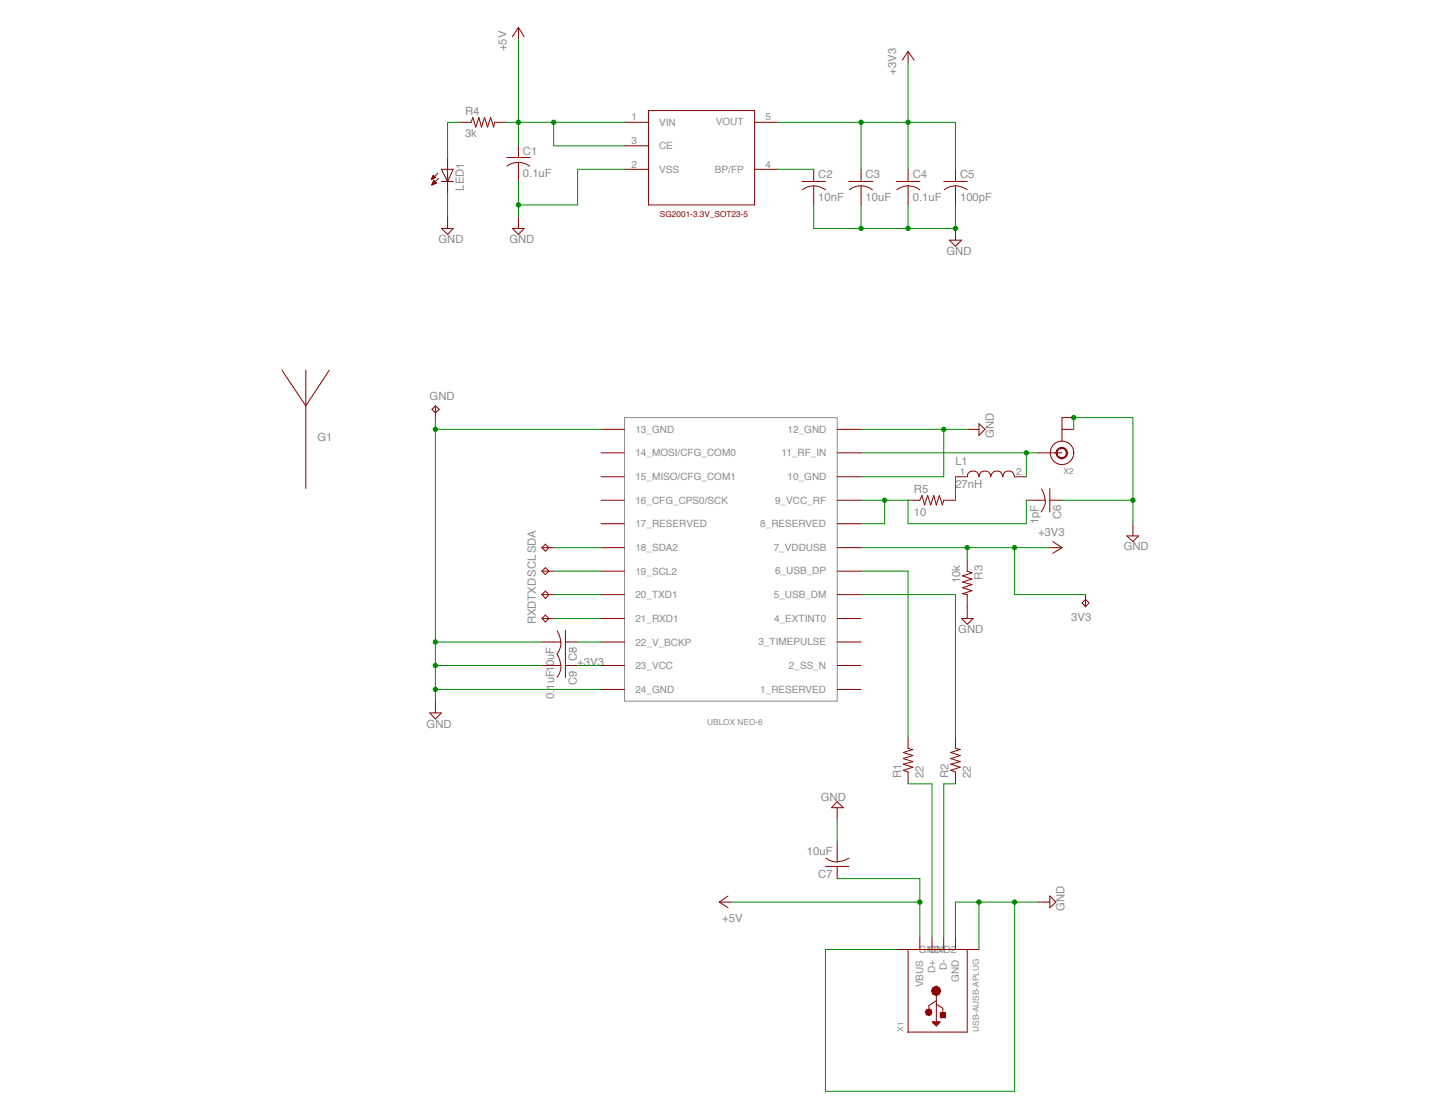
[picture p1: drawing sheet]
<svg xmlns="http://www.w3.org/2000/svg" width="279mm" height="216mm" viewBox="0 0 279 216" stroke-linecap="round" stroke-linejoin="round" font-family="sans-serif">
<path d="M121.6 81.3h41.4v55.2h-41.4z" fill="none" stroke="#8b8b8b" stroke-width=".19"/>
<g fill="none" stroke="#8b0100" stroke-width=".19">
<path d="M89.4 23.8h2.3l.4-.9 .5 1.8 .6-1.8 .5 1.8 .6-1.8 .6 1.8 .6-1.8 .6 1.8 .2-.9h2.4M98.7 30.7h4.5M100.9 31.6l1.6 .3 .6 .5M100.9 31.6l-1.6 .3-.6 .5M100.9 28.4v2.3M100.9 31.6v3.7M121.6 23.8h4.7M121.6 28.4h4.7M121.6 33h4.7M126.3 21.5h20.6v18.4h-20.6zM146.9 23.8h4.6M146.9 33h4.6"/>
<path d="M156.1 35.3h4.6M158.4 36.2l.8 .1 1.5 .6M158.4 36.2l-1.5 .3-.7 .4M158.4 33v2.3M158.4 36.2v3.7M174.5 35.3h4.6M176.8 36.2l.9 .1 1.4 .6M176.8 36.2l-1.5 .3-.7 .4M176.8 33v2.3M176.8 36.2v3.7M183.7 35.3h4.6M186 36.2l.8 .1 1.5 .6"/>
<path d="M186 36.2l-1.5 .3-.7 .4M186 33v2.3M186 36.2v3.7M86 44.5h2.2l-1.1 1.2zM87.1 42.2v2.3M99.8 44.5h2.2l-1.1 1.2zM100.9 42.2v2.3M184.8 46.8h2.4l-1.2 1.1zM186 44.5v2.3M188.3 83.6h2.3M190.6 82.5l1.2 1.1-1.2 1.2zM202.8 95.2l.6 1.4 .1 .8h-3.7"/>
<path d="M203.6 97.4l-.1 .8-.8 1.5M204.4 95.1v4.6M204.4 97.4h2.4M206.8 81.3v4.6M188.3 108.9v2.3l1 .3-1.9 .6 1.9 .6-1.9 .6 1.9 .5-1.9 .6 1.9 .6-1.9 .6 .9 .2v2.3M219.4 104.3h2.3l-1.1 1.1zM220.6 102v2.3M83.7 138.8h2.3l-1.2 1.2zM84.8 136.5v2.3M108.5 127.4l.6 1.4 .1 .8h-3.7M109.2 129.6v.8l-.7 1.4M110.1 127.3v4.6"/>
<path d="M110.1 129.6h2.4M163 156.1l1.2 1.1h-2.3zM163 157.2v2.3M176.8 143.4v2.3l.9 .2-1.8 .6 1.8 .6-1.8 .6 1.8 .6-1.8 .5 1.8 .6-1.8 .6 .9 .3v2.3M186 143.4v2.3l1 .2-1.9 .6 1.9 .6-1.9 .6 1.9 .6-1.9 .5 1.9 .6-1.9 .6 .9 .3v2.3M160.7 168.7h4.6M160.8 167.1l.7 .4 1.5 .3M163 164.1v3.6h.9l1.4-.6M163 168.7v2.3M202.1 175.6h2.3M204.4 174.4l1.2 1.2-1.2 1.1z"/>
</g>
<path d="M205.7 87.6a1.15 1.15 0 0 1 1.9-.1 1.15 1.15 0 0 1-.6 1.8 1.15 1.15 0 0 1-1.4-1.2h.2a.92 .92 0 0 1 1.2-.8 .92 .92 0 0 1 .6 1.3 .92 .92 0 0 1-1.4 .4l-.3-.4-.1-.5h-.2z" fill-rule="evenodd" fill="#8b0100"/>
<g fill="none" stroke="#8b0100" stroke-width=".19">
<path d="M100.9 5.4l1.1 1.7M100.9 5.4l-1.1 1.7M100.9 5.4v2.3M176.8 10l1.2 1.7M176.8 10l-1.1 1.7M176.8 10v2.3M84 34.9h.1M84 34.8h.3M84.1 34.7h.4M84.1 34.6h.6M84.1 35.9h.2M84.2 34.6h.6"/>
<path d="M84.2 34.5h.5M84.2 35.8h.3M84.3 34.4h.3M84.3 34.3h.2M84.3 35.8h.4M84.3 35.7h.6M84.3 35.6h.6M84.3 34.1l-.3 .8M84.3 34.1l.5 .5M84.3 34.2h.1M84.3 34.1h.1M84.3 35.5h.5"/>
<path d="M84.3 35.4h.4M84.4 35.3h.2M84.4 35.2l-.3 .8M84.4 35.2l.5 .5-.8 .3M84.4 35.2h.2M84.4 35.2h.1M84.8 34.6l-.8 .3M85.3 33.7l-1.3 1.2M85.4 34.7l-1.3 1.3M86 33h2.2l-1.1 2.3zM86 35.3h2.2M87.1 30.7v6.9"/>
<path d="M165.3 35.3h4.6M167.7 36.2l1.5 .3 .7 .4M167.7 36.2l-.9 .1-1.4 .6M167.7 33v2.3M167.7 36.2v3.7M54.9 72.1l4.6 6.9 4.6-6.9M59.5 72.1v23M84.8 79l.7 .7-.7 .7-.7-.7zM84.8 79v2.3M117 83.6h4.6M117 88.2h4.6M117 92.8h4.6"/>
<path d="M117 97.4h4.6M163 83.6h4.7M163 88.2h4.7M163 92.8h4.7M163 97.4h4.7M186 92.8h2.3a1.14 1.14 0 0 1 1.2-1.1 1.14 1.14 0 0 1 1.1 1.1 1.14 1.14 0 0 1 1.1-1.1 1.14 1.14 0 0 1 1.2 1.1 1.19 1.19 0 0 1 1.2-1.1 1.19 1.19 0 0 1 1.2 1.1 1.14 1.14 0 0 1 1.1-1.1 1.14 1.14 0 0 1 1.1 1.1h2.3M202.1 88.2h4.7M205.8 87.7a1.15 1.15 0 0 1 1.9-.1 1.15 1.15 0 0 1-.6 1.8 1.15 1.15 0 0 1-1.5-1.2h.2a.92 .92 0 0 1 1.2-.9 .92 .92 0 0 1 .6 1.3 .92 .92 0 0 1-1.3 .4l-.4-.3-.1-.5h-.2zM206.8 83.6h2.3M206.8 81.3h2.3M105.5 106.6h2.3M105.5 111.2h2.3"/>
<path d="M105.5 115.8h2.3M106.2 105.9l.7 .7-.7 .7-.7-.7zM106.2 110.5l.7 .7-.7 .7-.7-.7zM106.2 115.1l.7 .7-.7 .7-.7-.7zM106.2 119.7l.7 .7-.7 .7-.7-.7zM117 106.6h4.6M117 111.2h4.6M117 115.8h4.6M117 102h4.6M163 106.6h4.7M163 111.2h4.7M163 115.8h4.7"/>
<path d="M163 102h4.7M188.3 118.1v2.3M204.4 106.6h2.4M205 105.4l1.8 1.2M206.8 106.6l-1.8 1.1M210.7 117.4l.6-.7 .7 .7-.7 .7zM211.3 115.8v2.3M105.5 120.4h2.3M108.5 122.8l.6 1.4 .1 .8h-3.7M109.2 125v.8l-.7 1.5M110.1 122.7v4.6M110.1 125h2.4"/>
<path d="M117 120.4h4.6M117 125h4.6M117 129.6h4.6M117 134.2h4.6M163 120.4h4.7M163 125h4.7M163 129.6h4.7M163 134.2h4.7M187.2 120.4h2.3l-1.2 1.1zM140.1 175.6l1.7 1.1M140.1 175.6h2.2M141.8 174.4l-1.7 1.2"/>
<path d="M181.5 198.9h1.5v.2l-.7 .6-.8-.6zM181.5 199.1h1.3M182.3 192.9v6M182.3 194.8l-1.4 1v.9M182.3 195.5l1.3 .8v1.1M182.3 199.4l.3-.2h-.7l.4 .4M176.8 200.9h11.5v-16.1h-11.5v16.2"/>
<circle cx="206.8" cy="88.2" r="2.29"/>
</g>
<path d="M181.6 192.3l.7-.4 .6 .4 .2 .6-.2 .6-.6 .3-.7-.3-.2-.6z" fill-rule="evenodd" fill="#8b0100"/>
<path d="M181.6 192.3l.7-.3 .6 .3 .3 .6-.3 .7-.6 .2-.7-.2-.2-.7z" fill="none" stroke="#8b0100" stroke-width=".19"/>
<path d="M180.3 196.6l.5-.2 .5 .2 .1 .4-.1 .5-.5 .2-.5-.2-.1-.5z" fill-rule="evenodd" fill="#8b0100"/>
<path d="M180.4 196.6l.5-.2 .4 .2 .2 .4-.2 .5-.4 .2-.5-.2-.2-.5z" fill="none" stroke="#8b0100" stroke-width=".19"/>
<path d="M183 197.1h1.1v1h-1.1z" fill="#8b0100"/>
<path d="M176.8 97.4h2.3l.4-.9 .5 1.8 .6-1.8 .6 1.8 .6-1.8 .5 1.8 .6-1.8 .6 1.8 .2-.9h2.3M174.5 184.8h2.3M179.1 182.5v2.3M181.5 182.5v2.3M183.1 197.1h1v1h-1zM183.7 182.5v2.3M186 182.5v2.3M188.3 184.8h2.3" fill="none" stroke="#8b0100" stroke-width=".19"/>
<path d="M167.7 83.6h20.6M183.7 83.6v9.2h-16M163 159.5v4.6" fill="none" stroke="#008b00" stroke-width=".19"/>
<circle cx="183.7" cy="83.6" r=".42" fill="#008b00"/>
<g fill="none" stroke="#008b00" stroke-width=".19">
<path d="M209.1 83.6v-2.3h11.5v16.1"/>
<circle cx="183.7" cy="83.6" r=".42"/>
</g>
<circle cx="209" cy="81.3" r=".42" fill="#008b00"/>
<g fill="none" stroke="#008b00" stroke-width=".19">
<path d="M206.8 97.4h13.8v4.6"/>
<circle cx="209.1" cy="81.3" r=".42"/>
</g>
<circle cx="220.6" cy="97.4" r=".42" fill="#008b00"/>
<g fill="none" stroke="#008b00" stroke-width=".19">
<path d="M87.1 37.6v4.6M100.9 35.3v6.9M121.6 33h-9.1v6.9h-11.6"/>
<circle cx="220.6" cy="97.4" r=".42"/>
</g>
<circle cx="100.9" cy="39.9" r=".42" fill="#008b00"/>
<g fill="none" stroke="#008b00" stroke-width=".19">
<path d="M158.4 39.9v4.6h27.6M167.7 39.9v4.6"/>
<circle cx="100.9" cy="39.9" r=".42"/>
</g>
<circle cx="167.6" cy="44.5" r=".42" fill="#008b00"/>
<g fill="none" stroke="#008b00" stroke-width=".19">
<path d="M176.8 39.9v4.6"/>
<circle cx="167.7" cy="44.5" r=".42"/>
</g>
<circle cx="176.8" cy="44.4" r=".42" fill="#008b00"/>
<g fill="none" stroke="#008b00" stroke-width=".19">
<path d="M186 39.9v4.6"/>
<circle cx="176.8" cy="44.5" r=".42"/>
</g>
<circle cx="186" cy="44.5" r=".42" fill="#008b00"/>
<g fill="none" stroke="#008b00" stroke-width=".19">
<path d="M84.8 134.2h32.2M84.8 129.6v6.9"/>
<circle cx="186" cy="44.5" r=".42"/>
</g>
<circle cx="84.8" cy="134.2" r=".42" fill="#008b00"/>
<g fill="none" stroke="#008b00" stroke-width=".19">
<path d="M84.8 83.6v46h20.7"/>
<circle cx="84.8" cy="134.2" r=".42"/>
</g>
<circle cx="84.8" cy="129.5" r=".42" fill="#008b00"/>
<g fill="none" stroke="#008b00" stroke-width=".19">
<path d="M84.8 83.6h32.2M84.8 125h20.7"/>
<circle cx="84.8" cy="129.6" r=".42"/>
</g>
<circle cx="84.8" cy="125" r=".42" fill="#008b00"/>
<g fill="none" stroke="#008b00" stroke-width=".19">
<path d="M84.8 81.3v2.3"/>
<circle cx="84.8" cy="125" r=".42"/>
</g>
<circle cx="84.8" cy="83.6" r=".42" fill="#008b00"/>
<g fill="none" stroke="#008b00" stroke-width=".19">
<path d="M190.6 175.6v9.2M202.1 175.6h-16.1v6.9"/>
<circle cx="84.8" cy="83.6" r=".42"/>
</g>
<circle cx="190.6" cy="175.6" r=".42" fill="#008b00"/>
<g fill="none" stroke="#008b00" stroke-width=".19">
<path d="M197.5 175.6v36.8h-36.8v-27.6h13.8"/>
<circle cx="190.6" cy="175.6" r=".42"/>
</g>
<circle cx="197.5" cy="175.6" r=".42" fill="#008b00"/>
<g fill="none" stroke="#008b00" stroke-width=".19">
<path d="M167.7 88.2h34.4M199.8 88.2v4.6"/>
<circle cx="197.5" cy="175.6" r=".42"/>
</g>
<circle cx="199.8" cy="88.1" r=".42" fill="#008b00"/>
<g fill="none" stroke="#008b00" stroke-width=".19">
<path d="M167.7 97.4h4.5v4.6h-4.5"/>
<circle cx="199.8" cy="88.2" r=".42"/>
</g>
<circle cx="172.2" cy="97.4" r=".42" fill="#008b00"/>
<g fill="none" stroke="#008b00" stroke-width=".19">
<path d="M89.4 23.8h-2.3v6.9M151.5 33h6.9M172.2 97.4h4.6v4.6h23v-4.6M204.4 106.6h-16.1v2.3"/>
<circle cx="172.2" cy="97.4" r=".42"/>
</g>
<circle cx="188.3" cy="106.6" r=".42" fill="#008b00"/>
<g fill="none" stroke="#008b00" stroke-width=".19">
<path d="M167.7 106.6h20.6M197.5 106.6v9.2"/>
<circle cx="188.3" cy="106.6" r=".42"/>
</g>
<circle cx="197.5" cy="106.6" r=".42" fill="#008b00"/>
<g fill="none" stroke="#008b00" stroke-width=".19">
<path d="M151.5 23.8h34.5v9.2M167.7 23.8v9.2M197.5 115.8h13.8"/>
<circle cx="197.5" cy="106.6" r=".42"/>
</g>
<circle cx="167.6" cy="23.8" r=".42" fill="#008b00"/>
<g fill="none" stroke="#008b00" stroke-width=".19">
<path d="M176.8 23.8v9.2"/>
<circle cx="167.7" cy="23.8" r=".42"/>
</g>
<circle cx="176.8" cy="23.8" r=".42" fill="#008b00"/>
<g fill="none" stroke="#008b00" stroke-width=".19">
<path d="M176.8 12.3v11.5M98.7 23.8h22.9M100.9 23.8v4.6M112.5 129.6h4.5"/>
<circle cx="176.8" cy="23.8" r=".42"/>
</g>
<circle cx="100.9" cy="23.8" r=".42" fill="#008b00"/>
<g fill="none" stroke="#008b00" stroke-width=".19">
<path d="M107.8 23.8v4.6h13.8"/>
<circle cx="100.9" cy="23.8" r=".42"/>
</g>
<circle cx="107.8" cy="23.8" r=".42" fill="#008b00"/>
<g fill="none" stroke="#008b00" stroke-width=".19">
<path d="M100.9 7.7v16.1M142.3 175.6h36.8M163 171h16.1v11.5"/>
<circle cx="107.8" cy="23.8" r=".42"/>
</g>
<circle cx="179.1" cy="175.6" r=".42" fill="#008b00"/>
<g fill="none" stroke="#008b00" stroke-width=".19">
<path d="M186 92.8v4.6M107.8 111.2h9.2M107.8 115.8h9.2M107.8 106.6h9.2M167.7 111.2h9.1v32.2M167.7 115.8h18.3v27.6M107.8 120.4h9.2M112.5 125h4.5M176.8 152.6h4.7v29.9M186 152.6h-2.3v29.9"/>
<circle cx="179.1" cy="175.6" r=".42"/>
</g>
<g font-size="2.2" fill="#8b8b8b">
<text x="98.6" y="10" transform="rotate(-90 98.6 10)">+5V</text>
<text x="174.5" y="14.6" transform="rotate(-90 174.5 14.6)">+3V3</text>
<text x="90.5" y="22.4">R4</text>
<text x="90.5" y="26.8">3k</text>
<text x="101.8" y="34.5">0.1uF</text>
<text x="101.8" y="30.1">C1</text>
<text x="159.3" y="34.7">C2</text>
<text x="168.5" y="34.7">C3</text>
<text x="177.7" y="34.7">C4</text>
<text x="186.9" y="34.7">C5</text>
<text x="90.3" y="37.1" transform="rotate(-90 90.3 37.1)">LED1</text>
<text x="159.3" y="39.1">10nF</text>
<text x="168.5" y="39.1">10uF</text>
<text x="177.7" y="39.1">0.1uF</text>
<text x="186.9" y="39.1">100pF</text>
<text x="85.4" y="47.3">GND</text>
<text x="99.2" y="47.3">GND</text>
<text x="184.3" y="49.6">GND</text>
<text x="83.6" y="77.8">GND</text>
<text x="61.8" y="85.9">G1</text>
<text x="193.5" y="85.3" transform="rotate(-90 193.5 85.3)">GND</text>
<text x="186" y="95.1">27nH</text>
<text x="186" y="90.5">L1</text>
<text x="178" y="100.4">10</text>
<text x="178" y="96">R5</text>
<text x="206.6" y="101.1" transform="rotate(-90 206.6 101.1)">C6</text>
<text x="202.1" y="104.3">+3V3</text>
<text x="202.2" y="102.1" transform="rotate(-90 202.2 102.1)">1pF</text>
<text x="218.8" y="107.2">GND</text>
<text x="186.9" y="113.6" transform="rotate(-90 186.9 113.6)">10k</text>
<text x="191.3" y="112.8" transform="rotate(-90 191.3 112.8)">R3</text>
<text x="104.3" y="121.5" transform="rotate(-90 104.3 121.5)">RXDTXDSCLSDA</text>
<text x="186.6" y="123.3">GND</text>
<text x="208.6" y="120.8">3V3</text>
<text x="112.3" y="128.7" transform="rotate(-90 112.3 128.7)">C8</text>
<text x="112.4" y="129.6">+3V3</text>
<text x="107.9" y="136.1" transform="rotate(-90 107.9 136.1)">0.1uF10uF</text>
<text x="112.3" y="133.3" transform="rotate(-90 112.3 133.3)">C9</text>
<text x="83.1" y="141.7">GND</text>
<text x="159.8" y="155.9">GND</text>
<text x="175.5" y="151.4" transform="rotate(-90 175.5 151.4)">R1</text>
<text x="179.8" y="151.4" transform="rotate(-90 179.8 151.4)">22</text>
<text x="184.7" y="151.4" transform="rotate(-90 184.7 151.4)">R2</text>
<text x="189" y="151.4" transform="rotate(-90 189 151.4)">22</text>
<text x="157.1" y="166.5">10uF</text>
<text x="159.3" y="170.9">C7</text>
<text x="140.6" y="179.5">+5V</text>
<text x="207.3" y="177.3" transform="rotate(-90 207.3 177.3)">GND</text>
</g>
<g font-size="1.9" fill="#8b8b8b">
<text x="123" y="23.4">1</text>
<text x="149" y="23.4">5</text>
<text x="123" y="28">3</text>
<text x="128.3" y="24.5">VIN</text>
<text x="128.3" y="29.1">CE</text>
<text x="139.4" y="24.4">VOUT</text>
<text x="123" y="32.6">2</text>
<text x="128.3" y="33.7">VSS</text>
<text x="139.2" y="33.6">BP/FP</text>
<text x="149" y="32.6">4</text>
<text x="123.7" y="84.3">13_GND</text>
<text x="123.7" y="88.9">14_MOSI/CFG_COM0</text>
<text x="152.2" y="88.8">11_RF_IN</text>
<text x="153.4" y="84.2">12_GND</text>
<text x="123.7" y="93.5">15_MISO/CFG_COM1</text>
<text x="153.4" y="93.4">10_GND</text>
<text x="186.9" y="92.5">1</text>
<text x="197.8" y="92.5">2</text>
<text x="123.7" y="98.1">16_CFG_CPS0/SCK</text>
<text x="150.9" y="98">9_VCC_RF</text>
<text x="123.7" y="102.7">17_RESERVED</text>
<text x="123.7" y="107.3">18_SDA2</text>
<text x="148" y="102.6">8_RESERVED</text>
<text x="150.6" y="107.2">7_VDDUSB</text>
<text x="123.7" y="111.9">19_SCL2</text>
<text x="150.9" y="111.8">6_USB_DP</text>
<text x="123.7" y="116.5">20_TXD1</text>
<text x="150.6" y="116.4">5_USB_DM</text>
<text x="123.7" y="121.1">21_RXD1</text>
<text x="123.7" y="125.7">22_V_BCKP</text>
<text x="147.7" y="125.6">3_TIMEPULSE</text>
<text x="150.7" y="121">4_EXTINT0</text>
<text x="123.7" y="130.3">23_VCC</text>
<text x="153.6" y="130.2">2_SS_N</text>
<text x="123.7" y="134.9">24_GND</text>
<text x="148" y="134.8">1_RESERVED</text>
<text x="178.9" y="185.5">GND1</text>
<text x="180.8" y="185.5">GND2</text>
<text x="182.1" y="189.4" transform="rotate(-90 182.1 189.4)">D+</text>
<text x="184.4" y="188.9" transform="rotate(-90 184.4 188.9)">D-</text>
<text x="186.7" y="191.2" transform="rotate(-90 186.7 191.2)">GND</text>
<text x="179.8" y="192.2" transform="rotate(-90 179.8 192.2)">VBUS</text>
</g>
<text font-size="1.6" fill="#8b0100" x="128.5" y="42.2">SG2001-3.3V_SOT23-5</text>
<g font-size="1.6" fill="#8b8b8b">
<text x="207.1" y="92.4">X2</text>
<text x="137.7" y="141.1">UBLOX NEO-6</text>
<text x="175.9" y="200.9" transform="rotate(-90 175.9 200.9)">X1</text>
<text x="190.6" y="200.9" transform="rotate(-90 190.6 200.9)">USB-AUSB-APLUG</text>
</g>
</svg>
